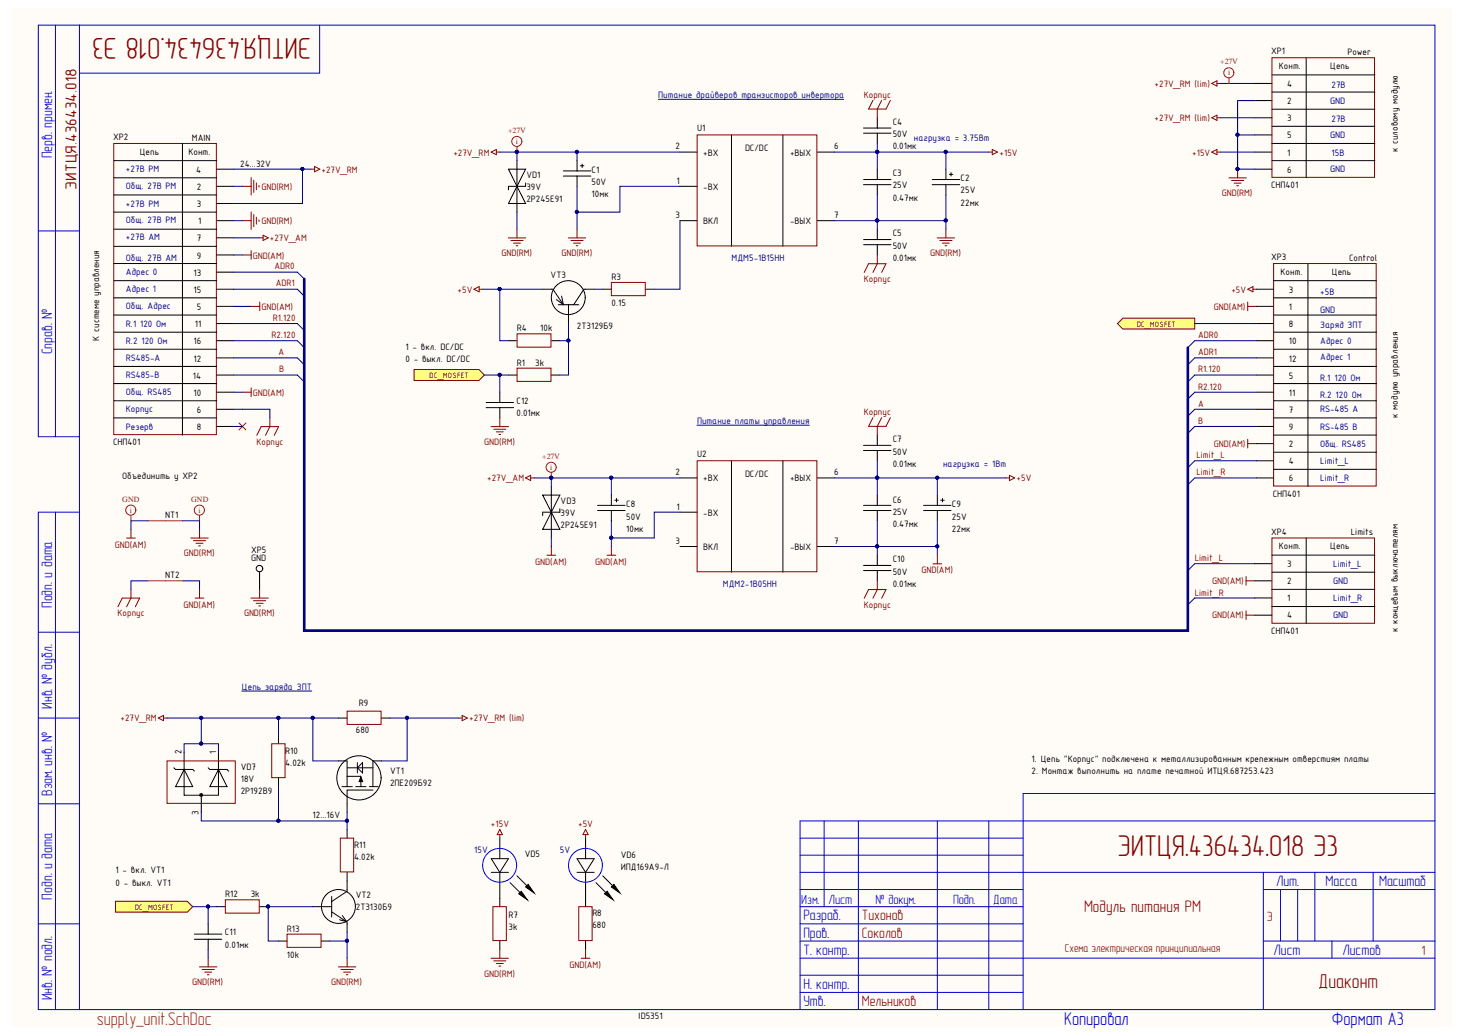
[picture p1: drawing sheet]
<svg xmlns="http://www.w3.org/2000/svg" width="297mm" height="210mm" viewBox="0 0 297 210" stroke-linecap="round" stroke-linejoin="round" font-family="sans-serif">
<path d="M2.2 1.6h292.1v206.3h-292.1z" fill="#fffcf8"/>
<g fill="none" stroke="#00c" stroke-width=".2">
<path d="M11.2 5.1v83.4M16.1 5.1h274.8v199.5h-274.8zM16.1 5.1h-8.3v83.4h8.3M64.8 5.1v9.7h-48.7M7.8 46.8h8.3M11.2 103.8v100.8M16.1 103.8h-8.3v100.8h8.3M7.8 128.1h8.3M7.8 145.5h8.3M7.8 162.9h8.3M162.2 176.7h128.7M162.2 173.3h45.2"/>
<path d="M162.2 169.8h45.2M162.2 166.3h128.7M167.1 166.3v17.4M174 166.3v38.3M190.1 166.3v38.3M200.5 166.3v38.3M256.1 176.7v27.9M266.6 176.7v14M278.4 176.7v14M290.9 160.8h-83.5v43.8M7.8 187.2h8.3M162.2 197.6h45.2"/>
<path d="M162.2 194.1h128.7M162.2 190.7h45.2M162.2 187.2h45.2M162.2 183.7h45.2M162.2 180.2h45.2M256.1 190.7h34.8M256.1 180.2h34.8M259.6 180.2v10.5M263.1 180.2v10.5M270.1 190.7v3.4M162.2 201.1h45.2"/>
</g>
<path d="M162.2 166.3v38.3" fill="none" stroke="#00f" stroke-width=".2"/>
<g fill="none" stroke="#000" stroke-width=".2">
<path d="M56.5 149v1.7M56.5 157.6v1.8M68.6 145.5h1.8M68.6 154.2h1.8v5.2M69.3 159.4h2.1M70.4 157.3h2.8M70.4 155.6h5.2M72.1 159.4h2.1M72.5 155.6l1-1.1v2.1zM72.5 154.5v2.1M73.2 157.4l.3 1h-.7zM73.2 157.6v1.8"/>
<path d="M74.9 159.4h1.8M77.3 145.5h1.8M77.3 154.2h-1.7v5.2M70.4 178.5v2.1l-3.1 2.1M75.6 160.1h-5.2v4.5M56.5 190.7h1.7M63.4 183.7h3.9M65.2 190.7h1.7M67.3 184.7l3.1 2.1v2.1M67.3 181.6v4.2M69.4 185.5l.9 1.3-1.4-.4"/>
<circle cx="72.8" cy="157.6" r="4.5"/>
<circle cx="68.6" cy="183.7" r="3.4"/>
</g>
<path d="M200.5 30.8h.7M201.2 30.3l1 .5-1 .5zM204 96.8h.7M204.7 96.3l1 .5-1 .6zM55.1 150.7h2.7v6.9h-2.7zM70.4 144.1h6.9v2.7h-6.9zM58.2 189.3h6.9v2.6h-6.9z" fill="none" stroke="#800000" stroke-width=".2"/>
<path d="M133.5 20.1h37.5M141.3 86.1h22.8M49 140h14.2" fill="none" stroke="#000080" stroke-width=".2"/>
<path d="M73.2 157.4l.3 1h-.7z" fill="#000"/>
<path d="M23.4 182.6h14.6l1.1 1.1-1.1 1.1h-14.6z" fill-rule="evenodd" fill="#ffff80" stroke="#800000" stroke-width=".2"/>
<path d="M35.2 155.6l.4 .3h3.5l.3 .4M37.3 155.9l1.8 3.5h-3.5zM37.3 152.4v8.7h7v-8.7M42.2 155.6l.3 .3h3.5l.4 .4M44.3 155.9l1.7 3.5h-3.5zM40.8 161.1v3.5M43.9 183.7h1.8M52.6 183.7h1.8" fill="none" stroke="#000" stroke-width=".2"/>
<circle cx="54.4" cy="183.7" r=".31" fill="#000080" stroke="#000080" stroke-width=".2"/>
<path d="M32.1 145.5l1-.5v1zM33.1 145.5h.7M33.9 154.2h13.8v8.6h-13.8zM45.7 182.3h6.9v2.7h-6.9z" fill="none" stroke="#800000" stroke-width=".2"/>
<circle cx="40.8" cy="161.1" r=".11" fill="none" stroke="#000" stroke-width=".53"/>
<path d="M226.6 65.6l1.1-1.1h14.5v2.2h-14.5z" fill-rule="evenodd" fill="#ffff80" stroke="#800000" stroke-width=".2"/>
<g fill="none" stroke="#800000" stroke-width=".2">
<path d="M23.1 29.1h20.8v59h-20.8zM63.1 34.3h.7M63.8 33.7l1 .6-1 .5zM49.2 51.7h1.7M50.9 50.8v1.7M52.6 48.2h.7M53.3 47.7l1.1 .5-1.1 .5zM253 58.6l1-.5v1zM254 58.6h.8M50.9 62.1h1.8M52.7 61.2v1.8M253 61.2v1.8"/>
<path d="M253 62.1h1.8M52.1 88.2l.9-1.8h3.5l-.9 1.8M54.7 84.7v1.7l-.9 1.8M93 145.5h.7M93.7 145l1.1 .5-1.1 .5zM69 169.8h2.7v6.9h-2.7z"/>
</g>
<g fill="none" stroke="#000" stroke-width=".2">
<path d="M23.1 32.5h20.8M23.1 36h20.8M23.1 39.5h20.8M37 29.1v59M43.9 37.8h3.5M43.9 34.3h3.5M23.1 43h20.8M23.1 46.4h20.8M23.1 49.9h20.8M23.1 53.4h20.8M23.1 56.9h20.8M43.9 44.7h3.5"/>
<path d="M43.9 41.2h3.5M43.9 48.2h3.5M43.9 51.7h3.5M43.9 55.1h3.5M43.9 58.6h3.5M23.1 60.3h20.8M23.1 63.8h20.8M23.1 67.3h20.8M23.1 70.8h20.8M23.1 74.2h20.8M23.1 77.7h20.8M43.9 62.1h3.5"/>
<path d="M43.9 79.5h3.5M43.9 65.6h3.5M43.9 72.5h3.5M43.9 76h3.5M43.9 69h3.5M23.1 81.2h20.8M23.1 84.7h20.8M43.9 82.9h3.5M43.9 86.4h3.5M70.4 168.1v1.7M70.4 176.7v1.8M118.7 169.8v4.2"/>
<path d="M118.7 176.7v5.3"/>
</g>
<path d="M48.4 85.7l1.5 1.4M49.9 85.7l-1.5 1.4" fill="none" stroke="#f00" stroke-width=".2"/>
<path d="M117 176.7h3.5M117 174h3.5l-1.8 2.7zM120.8 178.8l2.1 2.1M122.2 177.5l2.1 2" fill="none" stroke="#030000" stroke-width=".2"/>
<circle cx="118.7" cy="175.3" r="3.4" fill="none" stroke="#00f" stroke-width=".2"/>
<path d="M122.6 181.1l.5-.5 1.2 1.7z" fill="#030000"/>
<path d="M122.6 181.1l.5-.5 1.2 1.7z" fill="none" stroke="#030000" stroke-width=".2"/>
<path d="M124.5 179.2l1.2 1.7-1.7-1.2z" fill="#030000"/>
<path d="M99.6 176.7h3.5M99.6 174h3.5l-1.8 2.7zM103.4 178.8l2.1 2.1M104.8 177.5l2.1 2M124.5 179.2l1.2 1.7-1.7-1.2z" fill="none" stroke="#030000" stroke-width=".2"/>
<path d="M101.3 169.8v4.2M101.3 176.7v5.3M118.7 182v1.7M118.7 190.7v1.7" fill="none" stroke="#000" stroke-width=".2"/>
<path d="M117.4 183.7h2.7v6.9h-2.7zM117.8 194.2h1.8M118.7 192.4v1.8" fill="none" stroke="#800000" stroke-width=".2"/>
<circle cx="101.3" cy="175.3" r="3.4" fill="none" stroke="#00f" stroke-width=".2"/>
<path d="M105.2 181.1l.5-.5 1.2 1.7z" fill="#030000"/>
<path d="M105.2 181.1l.5-.5 1.2 1.7z" fill="none" stroke="#030000" stroke-width=".2"/>
<path d="M107.1 179.2l1.2 1.7-1.7-1.2z" fill="#030000"/>
<path d="M107.1 179.2l1.2 1.7-1.7-1.2z" fill="none" stroke="#030000" stroke-width=".2"/>
<g fill="none" stroke="#000" stroke-width=".2">
<path d="M254.4 16.9h3.5M257.9 15.2h20.9M257.9 18.7h20.9M264.8 11.7v24.3M103.1 34.3h3.5l-1.8 3.5zM104.8 37.8l1.8 3.4h-3.5zM104.8 32.5v10.5M106.6 37.1v.7h-3.5v.7M137.9 30.8h3.4M137.9 37.8h3.4M148.3 27.3v22.6M158.7 27.3v22.6"/>
<path d="M165.7 30.8h3.5M254.4 30.8h3.5M254.4 20.4h3.5M254.4 23.9h3.5M254.4 27.3h3.5M254.4 34.3h3.5M257.9 22.1h20.9M257.9 25.6h20.9M257.9 29.1h20.9M257.9 32.5h20.9M110 58.6h2.1l2.1 3.1-.3-1.7M120.5 58.6h-2.1l-2.1 3.1"/>
<path d="M137.9 44.7h3.4M165.7 44.7h3.5M112.8 60.7l1.4 1M113.2 61.7h4.2M115.3 61.7v3.9M111.8 98.6v10.4M137.9 96.8h3.4M148.3 93.4v22.5M158.7 93.4v22.5M165.7 96.8h3.5M110 100.3h3.5l-1.7 3.5zM111.8 103.8l1.7 3.4h-3.5z"/>
<path d="M113.5 103.1v.7h-3.5v.7M137.9 103.8h3.4M137.9 110.7h3.4M165.7 110.7h3.5M101.3 182v1.7M101.3 190.7v1.7"/>
<circle cx="115.2" cy="60.3" r="3.4"/>
</g>
<g fill="none" stroke="#800000" stroke-width=".2">
<path d="M245.7 16.9l1-.5v1zM246.7 16.9h.8M257.9 11.7h20.8v24.2h-20.8zM49.2 37.8h1.7M50.9 36v3.5M51.5 36.5v2.5M52 37v1.5M52.5 37.6v.3M99.6 30.8l1-.5v1zM100.6 30.8h.7M141.3 27.3h24.3v22.5h-24.3zM245.7 23.9l1-.6v1.1z"/>
<path d="M245.7 30.8l1-.5v1zM246.7 30.8h.8M246.7 23.9h.8M249.2 36h3.5M249.7 36.6h2.5M250.2 37.1h1.4M250.8 37.6h.3M250.9 34.3v1.7M49.2 44.7h1.7M50.9 42.9v3.6M51.5 43.5v2.4M52 44v1.4"/>
<path d="M52.5 44.5v.4M103.1 48.2h3.5M103.6 48.7h2.5M104.1 49.3h1.4M104.6 49.8h.4M104.8 46.4v1.8M190 48.2h3.6M190.5 48.7h2.5M191.1 49.3h1.4M191.6 49.8h.4M191.8 46.4v1.8M106.5 96.8l1.1-.5v1.1z"/>
<path d="M107.6 96.8h.7M141.3 93.4h24.3v22.4h-24.3zM25.7 109h1.7M26.6 107.2v1.8M38.7 109h3.5M39.2 109.5h2.5M39.8 110.1h1.4M40.3 110.6h.3M40.5 107.2v1.8M110.9 112.5h1.8M111.8 110.7v1.8M123.1 112.5h1.7"/>
<path d="M124 110.7v1.8M189.2 114.2h1.7M190.1 112.5v1.7M101.3 168l.6 1.1h-1.1zM101.3 169.1v.7M118.7 168l.6 1.1h-1.1zM118.7 169.1v.7M99.6 194.2h3.5M99.9 183.7h2.8v6.9h-2.8zM100.1 194.7h2.5M100.6 195.2h1.4M101.2 195.7h.3"/>
<path d="M101.3 192.4v1.8"/>
</g>
<path d="M30 105.5h7" fill="none" stroke="#ee0e22" stroke-width=".2"/>
<circle cx="250.9" cy="34.2" r=".31" fill="#000080" stroke="#000080" stroke-width=".2"/>
<path d="M60.3 55.1l1.4 1.4M60.3 58.6l1.4 1.4M60.3 65.6l1.4 1.3M60.3 69l1.4 1.4M60.3 72.5l1.4 1.4M60.3 76l1.4 1.4M242.2 69l-1.4 1.4M242.2 72.5l-1.4 1.4M242.2 76l-1.4 1.4M242.2 79.5l-1.4 1.3M242.2 82.9l-1.4 1.4M242.2 86.4l-1.4 1.4" fill="none" stroke="#000080" stroke-width=".2"/>
<path d="M84 74.9h13.1l1.1 1.1-1.1 1.1h-13.1z" fill-rule="evenodd" fill="#ffff80" stroke="#800000" stroke-width=".2"/>
<g fill="none" stroke="#000" stroke-width=".2">
<path d="M114.2 35.7h5.6M114.2 34.6h5.6M117 32.5v2.1M117 35.7v2.1M117.7 33.6h.7M118 33.2v.7M175.1 37.4h5.6M175.1 36.4h5.6M175.1 27h5.6M175.1 25.9h5.6M177.9 23.9v2M177.9 27v2.1"/>
<path d="M177.9 34.3v2.1M177.9 37.4v2.1M189 37.4h5.6M189 36.4h5.6M191.8 34.3v2.1M191.8 37.4v2.1M192.5 35.3h.7M192.8 35v.7M122.2 58.6h1.8M130.9 58.6h1.8M175.1 49.6h5.6M175.1 48.5h5.6"/>
<path d="M177.9 46.4v2.1M177.9 49.6v2.1M254.8 58.6h3.4M258.2 56.9h20.9M265.2 53.4v45.2M101.3 79.5v2M103.1 69h1.7M103.1 76h1.7M111.8 69h1.7M111.8 76h1.7M254.8 69h3.4M254.8 76h3.4"/>
<path d="M254.8 62.1h3.4M254.8 65.6h3.4M254.8 79.5h3.4M254.8 72.5h3.4M258.2 60.3h20.9M258.2 63.8h20.9M258.2 67.3h20.9M258.2 70.8h20.9M258.2 74.2h20.9M258.2 77.7h20.9M98.6 81.5h5.5M98.6 82.6h5.5"/>
<path d="M101.3 82.6v2.1M175.1 91.3h5.6M175.1 90.2h5.6M177.9 88.1v2.1M177.9 91.3v2.1M254.8 89.9h3.4M254.8 93.4h3.4M254.8 96.8h3.4M254.8 82.9h3.4M254.8 86.4h3.4M258.2 81.2h20.9M258.2 84.7h20.9"/>
<path d="M258.2 88.1h20.9M258.2 91.6h20.9M258.2 95.1h20.9M52.6 115.9v3.5M121.2 103.4h5.5M121.2 102.4h5.5M124 100.3v2.1M124 103.4v2.1M124.6 101.4h.8M125 101v.7M175.1 115.6h5.6M175.1 114.6h5.6"/>
<path d="M175.1 103.4h5.6M175.1 102.4h5.6M177.9 100.3v2.1M177.9 103.4v2.1M177.9 112.5v2.1M177.9 115.6v2.1M187.3 103.4h5.5M187.3 102.4h5.5M190.1 100.3v2.1M190.1 103.4v2.1M190.7 101.4h.7M191.1 101v.7"/>
<path d="M254.4 117.7h3.5M254.4 114.2h3.5M257.9 112.5h20.9M257.9 115.9h20.9M257.9 119.4h20.9M264.8 109v17.4M254.4 121.2h3.5M254.4 124.6h3.5M257.9 122.9h20.9M39.4 189.3h5.6M39.4 190.3h5.6M42.2 187.2v2.1"/>
<path d="M42.2 190.3v2.1"/>
<circle cx="52.6" cy="115.2" r=".66"/>
</g>
<g fill="none" stroke="#800000" stroke-width=".2">
<path d="M177 20.3l-.9 1.8h3.5l.9-1.8M178.8 20.3l-.9 1.8v1.8M96.1 58.6l1.1-.5v1zM97.2 58.6h.7M115.2 48.2h3.6M115.8 48.7h2.4M116.3 49.3h1.4M116.8 49.8h.4M117 46.4v1.8M124 57.2h6.8v2.7h-6.8zM175.2 55.2l.9-1.8h3.5l-.8 1.8M177.9 51.7v1.7l-.9 1.8"/>
<path d="M258.2 53.4h20.8v45.1h-20.8zM49.2 79.5h1.7M50.9 78.6v1.7M104.8 67.6h6.9v2.7h-6.9zM104.8 74.6h6.9v2.7h-6.9zM99.6 86.4h3.5M100.1 87h2.5M100.6 87.5h1.4M101.2 88h.3M101.3 84.7v1.7M177 84.6l-.9 1.8h3.5l.9-1.8M178.8 84.6l-.9 1.8v1.7"/>
<path d="M253 89v1.8M253 89.9h1.8M26.6 119.4v1.8l-.9 1.7M40.5 119.4v1.8M52.6 119.4v1.8M177.9 117.7v1.7l-.9 1.8M252.6 116.8v1.8M252.6 117.7h1.8M257.9 109h20.8v17.3h-20.8zM23.9 122.9l.9-1.7h3.5l-.9 1.7M39.6 121.2h1.7M50.9 121.2h3.5"/>
<path d="M51.4 121.7h2.5M51.9 122.2h1.4M52.5 122.8h.3M175.2 121.2l.9-1.8h3.5l-.8 1.8M252.6 123.8v1.7M252.6 124.6h1.8M40.4 195.9h3.6M41 196.4h2.4M41.5 197h1.4M42 197.5h.4M42.2 194.1v1.8M68.6 195.9h3.5"/>
<path d="M69.1 196.4h2.5M69.7 197h1.4M70.2 197.5h.4M70.4 194.1v1.8"/>
</g>
<g fill="none" stroke="#f00" stroke-width=".2">
<path d="M249.2 15.8v1.1M104.8 29.8v1M111.8 95.8v1M26.6 104.5v1M40.5 104.5v1"/>
<circle cx="249.2" cy="14.7" r="1.02"/>
<circle cx="104.8" cy="28.6" r="1.02"/>
<circle cx="111.8" cy="94.7" r="1.02"/>
<circle cx="26.5" cy="103.4" r="1.02"/>
<circle cx="40.4" cy="103.4" r="1.02"/>
</g>
<g fill="#000080" stroke="#000080" stroke-width=".2">
<circle cx="104.8" cy="30.8" r=".31"/>
<circle cx="111.8" cy="96.8" r=".31"/>
<circle cx="70.3" cy="190.6" r=".31"/>
<circle cx="70.3" cy="166.3" r=".31"/>
<circle cx="56.4" cy="166.3" r=".31"/>
<circle cx="63.4" cy="145.4" r=".31"/>
<circle cx="82.5" cy="145.4" r=".31"/>
<circle cx="56.4" cy="145.4" r=".31"/>
<circle cx="40.8" cy="145.4" r=".31"/>
<circle cx="40.8" cy="150.6" r=".31"/>
<circle cx="54.4" cy="183.7" r=".31"/>
<circle cx="123.9" cy="109" r=".31"/>
<circle cx="117" cy="30.8" r=".31"/>
<circle cx="177.8" cy="44.7" r=".31"/>
<circle cx="191.8" cy="44.7" r=".31"/>
<circle cx="101.3" cy="58.6" r=".31"/>
<circle cx="115.2" cy="69" r=".31"/>
<circle cx="101.3" cy="75.9" r=".31"/>
<circle cx="250.9" cy="27.3" r=".31"/>
<circle cx="250.9" cy="34.2" r=".31"/>
<circle cx="177.8" cy="110.7" r=".31"/>
<circle cx="190" cy="96.8" r=".31"/>
<circle cx="177.8" cy="96.8" r=".31"/>
<circle cx="190" cy="110.7" r=".31"/>
<circle cx="42.2" cy="183.7" r=".31"/>
<circle cx="61.3" cy="34.2" r=".31"/>
<circle cx="177.8" cy="30.8" r=".31"/>
<circle cx="191.8" cy="30.8" r=".31"/>
<circle cx="123.9" cy="96.8" r=".31"/>
<circle cx="117" cy="42.9" r=".31"/>
</g>
<g fill="none" stroke="#000080" stroke-width=".2">
<path d="M247.5 16.9h6.9M47.4 34.3h15.7M47.4 37.8h1.8M61.3 34.3v6.9h-13.9M101.3 30.8h15.7M104.8 30.8v1.7M117 37.8v8.6M137.9 30.8h-20.9v1.7M137.9 37.8h-12.2v5.2h-8.7M169.2 30.8h31.3M177.9 39.5v5.2h-8.7M177.9 29.1v5.2"/>
<path d="M191.8 39.5v5.2h-13.9v1.7M191.8 30.8v3.5M247.5 30.8h6.9M247.5 23.9h6.9M254.4 20.4h-3.5v6.9M254.4 27.3h-3.5v7h3.5M47.4 55.1h12.9M47.4 58.6h12.9M47.4 44.7h1.8M47.4 48.2h5.2M47.4 51.7h1.8M97.9 58.6h3.4"/>
<path d="M104.8 43v3.4M110 58.6h-8.7v10.4h1.8M120.5 58.6h1.7M137.9 44.7v13.9h-5.2M191.8 44.7v1.7M47.4 65.6h12.9M47.4 69h12.9M47.4 72.5h12.9M47.4 76h12.9M47.4 79.5h1.8M47.4 62.1h3.5M98.2 76h4.9"/>
<path d="M101.3 76v3.5M115.3 65.6v3.4h-1.8M115.3 69v7h-1.8M242.2 65.6h12.6M242.2 69h12.6M242.2 72.5h12.6M242.2 76h12.6M242.2 79.5h12.6M47.4 82.9h7.3v1.8M47.4 86.4h1.8M108.3 96.8h3.5M111.8 98.6v-1.8h12.2v3.5"/>
<path d="M124 96.8h13.9M169.2 96.8h34.8M177.9 93.4v6.9M190.1 96.8v3.5M242.2 82.9h12.6M242.2 86.4h12.6M254.8 96.8h-12.6l-1.4 1.4M254.8 93.4h-12.6l-1.4 1.4M30 105.5h-3.4v1.7M30 117.7h-3.4v1.7M37 105.5h3.5v1.7M37 117.7h3.5v1.7"/>
<path d="M111.8 109v1.7M124 105.5v5.2M137.9 103.8h-5.2v5.2h-8.7M177.9 105.5v7M190.1 105.5v5.2h-20.9M190.1 110.7v1.8M254.4 114.2h-12.2l-1.4 1.4M254.4 121.2h-12.2l-1.4 1.3M33.8 145.5h22.7M37.3 152.4v-1.7h7v1.7M40.8 145.5v5.2M56.5 159.4v6.9h13.9"/>
<path d="M63.4 145.5v8.7h5.2M68.6 145.5h-12.1v3.5M79.1 145.5h3.5v8.7h-5.3M82.6 145.5h10.4M40.8 164.6v1.7h15.7M70.4 164.6v3.5M39.1 183.7h3.1M42.2 192.4v1.7M43.9 183.7h-1.7v3.5M63.4 183.7h-9v7h2.1M70.4 188.9v1.8h-3.5M70.4 190.7v3.4"/>
</g>
<path d="M61.7 56.5v71.3h179.1v-57.4" fill="none" stroke="#000080" stroke-width=".53"/>
<path d="M30 117.7h7" fill="none" stroke="#ee0e22" stroke-width=".2"/>
<g font-size="6.1" fill="#800000">
<text x="63.1" y="7.8" transform="rotate(-180 63.1 7.8)">ЭИТЦЯ.436434.018 Э3</text>
<text x="226.6" y="173.4">ЭИТЦЯ.436434.018 Э3</text>
</g>
<text font-size="4.1" fill="#800000" x="267.3" y="200.2">Диаконт</text>
<text font-size="3.7" fill="#960" x="19.6" y="207.6">supply_unit.SchDoc</text>
<g font-size="3.7" fill="#00c">
<text x="215.8" y="207.6">Копировал</text>
<text x="270.1" y="207.6">Формат A3</text>
</g>
<text font-size="3.4" fill="#800000" x="219.8" y="184.7">Модуль питания РМ</text>
<text font-size="3.2" fill="#800000" x="15.5" y="38.4" transform="rotate(-90 15.5 38.4)">ЭИТЦЯ.436434.018</text>
<g font-size="3" fill="#00c">
<text x="10.6" y="32.1" transform="rotate(-90 10.6 32.1)">Перв. примен.</text>
<text x="10.6" y="71.8" transform="rotate(-90 10.6 71.8)">Справ. №</text>
<text x="10.6" y="123.2" transform="rotate(-90 10.6 123.2)">Подп. и дата</text>
<text x="10.6" y="143.6" transform="rotate(-90 10.6 143.6)">Инв. № дубл.</text>
<text x="10.6" y="161.3" transform="rotate(-90 10.6 161.3)">Взам. инв. №</text>
<text x="258.7" y="179.6">Лит.</text>
<text x="268.8" y="179.6">Масса</text>
<text x="279.6" y="179.6">Масштаб</text>
<text x="10.6" y="182.3" transform="rotate(-90 10.6 182.3)">Подп. и дата</text>
<text x="162.9" y="186.5">Разраб.</text>
<text x="162.9" y="190">Пров.</text>
<text x="162.9" y="193.5">Т. контр.</text>
<text x="258.2" y="193.5">Лист</text>
<text x="272.2" y="193.5">Листов</text>
<text x="10.6" y="202.7" transform="rotate(-90 10.6 202.7)">Инв. № подл.</text>
<text x="162.9" y="200.4">Н. контр.</text>
<text x="162.9" y="203.9">Утв.</text>
</g>
<g font-size="3" fill="#800000">
<text x="174.7" y="186.5">Тихонов</text>
<text x="174.7" y="190">Соколов</text>
<text x="174.7" y="203.9">Мельников</text>
</g>
<g font-size="2.7" fill="#00c">
<text x="162.5" y="183.1">Изм.</text>
<text x="168" y="183.1">Лист</text>
<text x="177.5" y="183.1">№ докум.</text>
<text x="193.3" y="183.1">Подп.</text>
<text x="201.4" y="183.1">Дата</text>
</g>
<g font-size="2.7" fill="#800000">
<text x="256.9" y="186.6">Э</text>
<text x="288.2" y="193.6">1</text>
</g>
<text font-size="2.4" fill="#800000" x="215.9" y="192.9">Схема электрическая принципиальная</text>
<g font-size="2">
<text x="257.7" y="11">XP1</text>
<text x="273.2" y="11.2">Power</text>
<text x="259.3" y="13.9">Конт.</text>
<text x="261" y="17.7">4</text>
<text x="269.7" y="13.9">Цепь</text>
<text x="261" y="21.1">2</text>
<text x="22.9" y="28.4">XP2</text>
<text x="38.9" y="28.6">MAIN</text>
<text x="141.3" y="26.6">U1</text>
<text x="181" y="27.8">50V</text>
<text x="181" y="25.3">C4</text>
<text x="261" y="24.6">3</text>
<text x="261" y="28">5</text>
<text x="28.3" y="31.3">Цепь</text>
<text x="38.2" y="31.3">Конт.</text>
<text x="39.8" y="35">4</text>
<text x="48.7" y="33.8">24...32V</text>
<text x="119.9" y="35">C1</text>
<text x="136.9" y="30.2">2</text>
<text x="142.6" y="31.5">+ВХ</text>
<text x="151.1" y="30.7">DC/DC</text>
<text x="160.2" y="31.5">+ВЫХ</text>
<text x="169.2" y="30.2">6</text>
<text x="181" y="35.7">C3</text>
<text x="181" y="30.2">0.01мк</text>
<text x="261" y="31.5">1</text>
<text x="261" y="35">6</text>
<text x="283.4" y="30.8" transform="rotate(-90 283.4 30.8)">к силовому модулю</text>
<text x="39.9" y="38.4">2</text>
<text x="39.9" y="41.9">3</text>
<text x="106.7" y="38.5">39V</text>
<text x="106.7" y="41">2Р245Е91</text>
<text x="106.7" y="36.1">VD1</text>
<text x="119.9" y="37.5">50V</text>
<text x="119.9" y="40">10мк</text>
<text x="137.2" y="37.3">1</text>
<text x="142.6" y="38.4">-ВХ</text>
<text x="181" y="38.2">25V</text>
<text x="181" y="40.7">0.47мк</text>
<text x="194.8" y="39.2">25V</text>
<text x="194.8" y="41.7">22мк</text>
<text x="194.8" y="36.8">C2</text>
<text x="257.7" y="38.2">СНП401</text>
<text x="40.2" y="45.5">1</text>
<text x="136.9" y="44.2">3</text>
<text x="142.6" y="45.5">ВКЛ</text>
<text x="160.2" y="45.5">-ВЫХ</text>
<text x="169.2" y="44.2">7</text>
<text x="181" y="47.9">C5</text>
<text x="39.9" y="48.9">7</text>
<text x="39.9" y="52.4">9</text>
<text x="181" y="50.4">50V</text>
<text x="181" y="52.9">0.01мк</text>
<text x="257.7" y="52.7">XP3</text>
<text x="273.5" y="52.9">Control</text>
<text x="39.2" y="55.8">13</text>
<text x="39.2" y="59.3">15</text>
<text x="111.6" y="56.4">VT3</text>
<text x="124" y="56.7">R3</text>
<text x="259.7" y="55.7">Конт.</text>
<text x="261.3" y="59.3">3</text>
<text x="270.1" y="55.7">Цепь</text>
<text x="39.9" y="62.8">5</text>
<text x="124" y="61.9">0.15</text>
<text x="261.3" y="62.8">1</text>
<text x="20.1" y="69" transform="rotate(-90 20.1 69)">К системе управления</text>
<text x="39.2" y="69.7">16</text>
<text x="39.5" y="66.2">11</text>
<text x="82.2" y="71">1 - вкл. DC/DC</text>
<text x="104.8" y="67.1">R4</text>
<text x="109.5" y="67">10k</text>
<text x="117" y="66.7">2Т3129Б9</text>
<text x="261.3" y="66.2">8</text>
<text x="261.3" y="69.7">10</text>
<text x="39.1" y="76.7">14</text>
<text x="39.2" y="73.3">12</text>
<text x="82.2" y="73.4">0 - выкл. DC/DC</text>
<text x="104.8" y="74.1">R1</text>
<text x="108.5" y="74.2">3k</text>
<text x="261.3" y="76.7">5</text>
<text x="261.3" y="73.3">12</text>
<text x="39.2" y="80.2">10</text>
<text x="39.9" y="83.6">6</text>
<text x="104.7" y="81.8">C12</text>
<text x="261.3" y="83.6">7</text>
<text x="261.3" y="80.2">11</text>
<text x="39.9" y="87.1">8</text>
<text x="104.7" y="84.2">0.01мк</text>
<text x="181" y="89.6">C7</text>
<text x="261.3" y="87.1">9</text>
<text x="283.4" y="84.7" transform="rotate(-90 283.4 84.7)">к модулю управления</text>
<text x="22.9" y="90.2">СНП401</text>
<text x="141.3" y="92.7">U2</text>
<text x="181" y="92.1">50V</text>
<text x="181" y="94.5">0.01мк</text>
<text x="261.3" y="90.6">2</text>
<text x="261.3" y="94">4</text>
<text x="24.8" y="97">Объединить у XP2</text>
<text x="136.9" y="96.3">2</text>
<text x="142.6" y="97.5">+ВХ</text>
<text x="151.1" y="96.7">DC/DC</text>
<text x="160.2" y="97.5">+ВЫХ</text>
<text x="169.2" y="96.3">6</text>
<text x="181" y="101.8">C6</text>
<text x="258" y="100.7">СНП401</text>
<text x="261.3" y="97.5">6</text>
<text x="33.5" y="105">NT1</text>
<text x="113.7" y="104.5">39V</text>
<text x="113.7" y="107.1">2Р245Е91</text>
<text x="113.7" y="102.1">VD3</text>
<text x="127" y="105.3">50V</text>
<text x="127" y="107.7">10мк</text>
<text x="127" y="102.7">C8</text>
<text x="137.2" y="103.3">1</text>
<text x="142.6" y="104.5">-ВХ</text>
<text x="181" y="104.3">25V</text>
<text x="181" y="106.7">0.47мк</text>
<text x="193" y="105.3">25V</text>
<text x="193" y="107.7">22мк</text>
<text x="193" y="102.7">C9</text>
<text x="50.9" y="112">XP5</text>
<text x="50.9" y="113.6">GND</text>
<text x="136.9" y="110.2">3</text>
<text x="142.6" y="111.4">ВКЛ</text>
<text x="160.2" y="111.4">-ВЫХ</text>
<text x="169.2" y="110.2">7</text>
<text x="181" y="113.9">C10</text>
<text x="257.7" y="108.3">XP4</text>
<text x="259.3" y="111.3">Конт.</text>
<text x="269.7" y="111.3">Цепь</text>
<text x="273.9" y="108.3">Limits</text>
<text x="33.5" y="117.2">NT2</text>
<text x="181" y="116.4">50V</text>
<text x="181" y="118.9">0.01мк</text>
<text x="261" y="118.4">2</text>
<text x="261" y="114.9">3</text>
<text x="261" y="121.8">1</text>
<text x="261" y="125.3">4</text>
<text x="257.7" y="128.5">СНП401</text>
<text x="283.4" y="128.1" transform="rotate(-90 283.4 128.1)">к концевым выключателям</text>
<text x="72.7" y="143">R9</text>
<text x="72.1" y="148.5">680</text>
<text x="36.8" y="152.8" transform="rotate(-90 36.8 152.8)">2</text>
<text x="43.8" y="152.8" transform="rotate(-90 43.8 152.8)">1</text>
<text x="57.9" y="155.1">4.02k</text>
<text x="57.9" y="152.7">R10</text>
<text x="209.2" y="154.4">1. Цепь &quot;Корпус&quot; подключена к металлизированным крепежным отверстиям платы</text>
<text x="48.8" y="158.5">18V</text>
<text x="48.8" y="161">2Р192В9</text>
<text x="48.8" y="156.1">VD7</text>
<text x="79.1" y="159.3">2ПЕ209Б92</text>
<text x="79.1" y="156.8">VT1</text>
<text x="209.2" y="156.8">2. Монтаж выполнить на плате печатной ИТЦЯ.687253.423</text>
<text x="40.3" y="165.2" transform="rotate(-90 40.3 165.2)">3</text>
<text x="63.3" y="165.8">12...16V</text>
<text x="71.8" y="171.8">R11</text>
<text x="106.4" y="173.6">VD5</text>
<text x="125.9" y="173.8">VD6</text>
<text x="23.4" y="176.9">1 - вкл. VT1</text>
<text x="23.4" y="179.5">0 - выкл. VT1</text>
<text x="71.8" y="174.2">4.02k</text>
<text x="125.9" y="176.3">ИПД169А9-Л</text>
<text x="45.7" y="181.8">R12</text>
<text x="50.8" y="181.7">3k</text>
<text x="72.1" y="184.5">2Т3130Б9</text>
<text x="72.1" y="182">VT2</text>
<text x="103.1" y="186">R7</text>
<text x="120.1" y="185.6">R8</text>
<text x="45.6" y="192">0.01мк</text>
<text x="45.6" y="189.5">C11</text>
<text x="58.2" y="188.8">R13</text>
<text x="103.1" y="188.4">3k</text>
<text x="120.1" y="188.1">680</text>
<text x="58.2" y="194">10k</text>
<text x="129.5" y="206.5">ID5351</text>
</g>
<g font-size="2" fill="#800000">
<text x="234.1" y="17.7">+27V_RM (lim)</text>
<text x="175.2" y="19.8">Корпус</text>
<text x="234.1" y="24.6">+27V_RM (lim)</text>
<text x="65.2" y="35">+27V_RM</text>
<text x="91.9" y="31.5">+27V_RM</text>
<text x="202.6" y="31.5">+15V</text>
<text x="241.7" y="31.5">+15V</text>
<text x="53" y="38.4">GND(RM)</text>
<text x="247.7" y="39.8">GND(RM)</text>
<text x="53" y="45.5">GND(RM)</text>
<text x="51.3" y="52.4">GND(AM)</text>
<text x="54.7" y="48.9">+27V_AM</text>
<text x="101.7" y="52">GND(RM)</text>
<text x="113.8" y="52">GND(RM)</text>
<text x="188.6" y="52">GND(RM)</text>
<text x="55.7" y="54.6">ADR0</text>
<text x="55.9" y="58">ADR1</text>
<text x="92.8" y="59.3">+5V</text>
<text x="175.2" y="57.1">Корпус</text>
<text x="249.7" y="59.3">+5V</text>
<text x="53" y="62.8">GND(AM)</text>
<text x="55.3" y="65.1">R1.120</text>
<text x="246.1" y="62.8">GND(AM)</text>
<text x="55.1" y="68.5">R2.120</text>
<text x="56.5" y="72">A</text>
<text x="242.9" y="68.5">ADR0</text>
<text x="242.9" y="72">ADR1</text>
<text x="56.6" y="75.5">B</text>
<text x="242.9" y="75.5">R1.120</text>
<text x="51.3" y="80.2">GND(AM)</text>
<text x="242.9" y="78.9">R2.120</text>
<text x="242.9" y="82.4">A</text>
<text x="175.2" y="84.1">Корпус</text>
<text x="242.9" y="85.8">B</text>
<text x="52" y="90.2">Корпус</text>
<text x="98.2" y="90.2">GND(RM)</text>
<text x="242.6" y="92.9">Limit_L</text>
<text x="246.1" y="90.6">GND(AM)</text>
<text x="98.8" y="97.5">+27V_AM</text>
<text x="206.1" y="97.5">+5V</text>
<text x="242.6" y="96.3">Limit_R</text>
<text x="23.3" y="110.9">GND(AM)</text>
<text x="37.3" y="112.7">GND(RM)</text>
<text x="242.2" y="113.6">Limit_L</text>
<text x="108.5" y="114.4">GND(AM)</text>
<text x="120.7" y="114.4">GND(AM)</text>
<text x="186.8" y="116.2">GND(AM)</text>
<text x="245.8" y="118.4">GND(AM)</text>
<text x="23.9" y="124.9">Корпус</text>
<text x="37.2" y="123.1">GND(AM)</text>
<text x="49.5" y="124.9">GND(RM)</text>
<text x="175.2" y="123.2">Корпус</text>
<text x="242.2" y="120.7">Limit_R</text>
<text x="245.8" y="125.3">GND(AM)</text>
<text x="24.4" y="146.2">+27V_RM</text>
<text x="95.1" y="146.2">+27V_RM (lim)</text>
<text x="99.5" y="167.6">+15V</text>
<text x="117.2" y="167.6">+5V</text>
<text x="98.2" y="197.9">GND(RM)</text>
<text x="115.4" y="196.1">GND(AM)</text>
<text x="39" y="199.6">GND(RM)</text>
<text x="67.2" y="199.6">GND(RM)</text>
</g>
<g font-size="2" fill="#000080">
<text x="270" y="17.7">27В</text>
<text x="133.5" y="19.9">Питание драйверов транзисторов инвертора</text>
<text x="269.7" y="21">GND</text>
<text x="185.3" y="28.6">нагрузка = 3.75Вт</text>
<text x="269.7" y="28">GND</text>
<text x="270" y="24.7">27В</text>
<text x="25.5" y="34.9">+27В РМ</text>
<text x="269.7" y="34.9">GND</text>
<text x="270" y="31.6">15В</text>
<text x="25.5" y="38.4">Общ. 27В РМ</text>
<text x="25.5" y="41.9">+27В РМ</text>
<text x="25.5" y="45.1">Общ. 27В РМ</text>
<text x="25.5" y="52.9">Общ. 27В АМ</text>
<text x="25.5" y="48.6">+27В АМ</text>
<text x="148.3" y="52.9">МДМ5-1В15НН</text>
<text x="25.5" y="55.8">Адрес 0</text>
<text x="25.5" y="59.2">Адрес 1</text>
<text x="267.7" y="59.8">+5В</text>
<text x="25.5" y="62.7">Общ. Адрес</text>
<text x="267.7" y="63.4">GND</text>
<text x="25.5" y="66.2">R.1</text>
<text x="25.5" y="69.8">R.2 120 Ом</text>
<text x="28.4" y="66.2">120 Ом</text>
<text x="267.7" y="66.4">Заряд ЗПТ</text>
<text x="267.7" y="69.7">Адрес 0</text>
<text x="25.5" y="73.1">RS485-A</text>
<text x="25.5" y="76.6">RS485-B</text>
<text x="267.7" y="72.9">Адрес 1</text>
<text x="267.7" y="77.2">R.1</text>
<text x="270.6" y="77.2">120 Ом</text>
<text x="25.5" y="80.1">Общ. RS485</text>
<text x="25.5" y="83.6">Корпус</text>
<text x="267.7" y="83.5">RS-485 A</text>
<text x="267.7" y="80.7">R.2 120 Ом</text>
<text x="25.5" y="87">Резерв</text>
<text x="141.3" y="85.8">Питание платы управления</text>
<text x="267.7" y="87.2">RS-485 B</text>
<text x="191.2" y="94.5">нагрузка = 1Вт</text>
<text x="267.7" y="94">Limit_L</text>
<text x="267.7" y="90.5">Общ. RS485</text>
<text x="267.7" y="97.5">Limit_R</text>
<text x="146.6" y="118.9">МДМ2-1В05НН</text>
<text x="270.3" y="114.9">Limit_L</text>
<text x="270.3" y="118.4">GND</text>
<text x="270.3" y="121.8">Limit_R</text>
<text x="270.3" y="125.3">GND</text>
<text x="49.1" y="139.8">Цепь заряда ЗПТ</text>
<text x="96.2" y="172.8">15V</text>
<text x="113.5" y="172.8">5V</text>
</g>
<g font-size="1.7" fill="#800000">
<text x="230.5" y="66.2">DC_MOSFET</text>
<text x="87.1" y="76.6">DC_MOSFET</text>
<text x="27.3" y="184.3">DC_MOSFET</text>
</g>
<g font-size="1.6" fill="#f00">
<text x="247.4" y="13">+27V</text>
<text x="249" y="15.3">i</text>
<text x="103" y="27">+27V</text>
<text x="104.6" y="29.2">i</text>
<text x="110" y="92.9">+27V</text>
<text x="111.6" y="95.2">i</text>
<text x="24.8" y="101.6">GND</text>
<text x="38.7" y="101.6">GND</text>
<text x="26.3" y="103.9">i</text>
<text x="40.3" y="103.9">i</text>
</g>
</svg>
